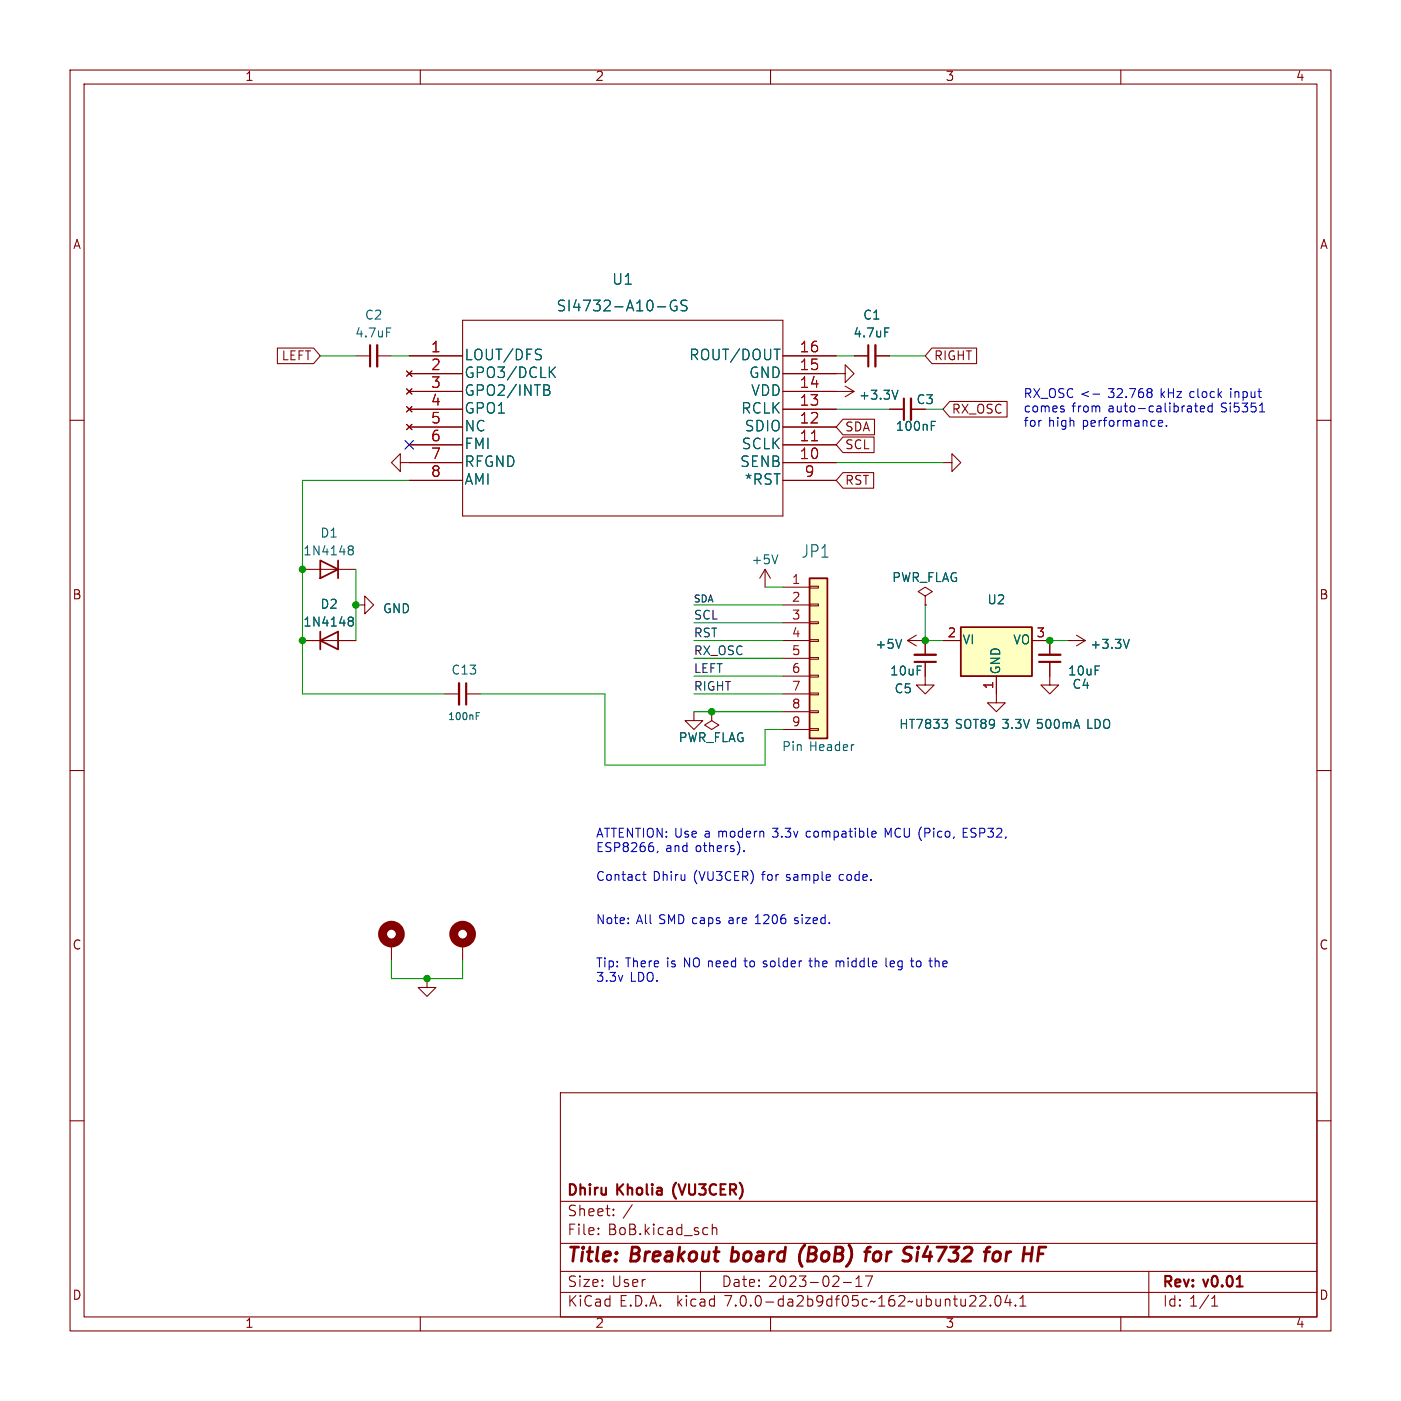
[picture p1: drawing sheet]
<svg xmlns="http://www.w3.org/2000/svg" width="200mm" height="200mm" viewBox="0 0 200 200" stroke-linecap="round" stroke-linejoin="round" font-family="sans-serif">
<g fill="none" stroke="#840000" stroke-width=".15">
<path d="M10 10h180v180h-180zM12 12h176v176h-176zM60 10v2M110 10v2M160 10v2M10 60h2M39.6 49.7h5.2l.9 1.1-.9 1.1h-5.2zM50.8 50.8h2M53.8 50.8h2.1M58 53l.8 .7M58 55.5l.8 .8M58 58l.8 .8"/>
<path d="M58.4 58.4h7.6M58.4 55.9h7.6M58.4 50.8h7.6M58.4 53.3h7.6M58.8 53l-.8 .7M58.8 55.5l-.8 .8M58.8 58l-.8 .8M66 45.7h45.8v28h-45.8zM111.8 53.3h8.8v-1.2l1.3 1.2-1.3 1.3v-1.3M111.8 58.4h7.6M111.8 55.9h10.1M111.8 50.8h7.6"/>
<path d="M120.3 59.8h4.5v2.3h-4.5l-.9-1.1zM120.6 55.1l1.3 .8M121.9 55.9l-1.3 .7M121.9 50.8h2.1M125 50.8h2M127 58.4h2M130 58.4h2.1M133 49.7h6.4v2.2h-6.4l-.9-1.1zM135.6 57.3h8.2v2.2h-8.2l-1-1.1zM188 60h2M57.1 66v-1.2l-1.2 1.2 1.2 1.3v-1.3h8.9M58 60.6l.8 .7"/>
<path d="M58.4 63.5h7.6M58.4 61h7.6M58.4 68.6h7.6M58.8 60.6l-.8 .7M111.8 66h7.6M111.8 63.5h7.6M111.8 61h7.6M111.8 68.6h7.6M120.3 62.4h4.5v2.2h-4.5l-.9-1.1zM120.3 67.5h4.4v2.2h-4.4l-.9-1.1zM134.6 66h1.3v-1.2l1.3 1.2-1.3 1.3v-1.3M43.2 91.4h7.6"/>
<path d="M43.2 81.3h7.6M50.8 86.4h1.3v-1.3l1.2 1.3-1.2 1.2v-1.2M63.5 99.1h2M66.5 99.1h2.1M109.2 81.3l-.7 1.2M109.2 81.3v2.5M109.2 81.3l.8 1.2M111.8 91.4h3.8M111.8 83.8h3.8M111.8 86.4h3.8M111.8 88.9h3.8M111.8 94h3.8"/>
<path d="M111.8 96.5h3.8M111.8 99.1h3.8M115.6 98.9h1.2v.3h-1.2zM115.6 96.4h1.2v.2h-1.2zM115.6 93.9h1.2v.2h-1.2zM115.6 91.3h1.2v.3h-1.2zM115.6 88.8h1.2v.2h-1.2zM115.6 86.2h1.2v.3h-1.2zM115.6 83.7h1.2v.2h-1.2zM129.5 91.4h2.6v2.1M129.5 91.4l1.3 .8M130.8 90.7l-1.3 .7"/>
<path d="M132.1 85.1l1-.6-1-.7-1 .7 1 .6v1.3M132.1 86.4h.1M132.1 94.5v3.3h1.2l-1.2 1.3-1.3-1.3h1.3M134.6 91.4h2.6M142.2 96.5v3.8h1.3l-1.3 1.3-1.2-1.3h1.2M147.3 91.4h2.6v2.1M149.9 94.5v3.3h1.2l-1.2 1.3-1.3-1.3h1.3M152.4 91.4h2.5M153.7 90.7l1.2 .7M154.9 91.4l-1.2 .8M10 110h2M99.1 101.6v1.3h1.2l-1.2 1.2-1.3-1.2h1.3"/>
<path d="M101.6 101.6v1.3l1 .6-1 .6-1-.6 1-.6M101.6 101.6h.1M111.8 101.6h3.8M111.8 104.1h3.8M115.6 104h1.2v.3h-1.2zM115.6 101.5h1.2v.2h-1.2zM188 110h2M55.9 134.6v2.6M61 139.7v1.3h1.2l-1.2 1.2-1.3-1.2h1.3M66 134.6v2.6M10 160h2M80 156h108v32h-108z"/>
<path d="M188 160h2M80 177.5h108M80 171.5h108M85.4 176.1v.2M85.4 175.3v.2M87.6 173.4v.1v.1M87.6 172.6v.1v.1M101.7 174.8v1.5M101.7 175.4a.37 .37 0 0 1 .6 .1v.8M60 188v2M80 184.5h108M80 181.5h108"/>
<path d="M100 181.5v3M110 188v2M120.4 183.1h1.1M122.2 183.7h.8M122.2 182.6l.4-.4v1.5M123.5 182.2h1l-.6 1.5M139.9 185.1l.2-.1h.5a.41 .41 0 0 1 .1 .6l-.9 .9h.9M141.4 186.3l.1 .1-.1 .1M141.4 186.3l-.1 .1 .1 .1M141.4 186.3v.2M142.2 185a.36 .36 0 0 1 .6 .2 .77 .77 0 0 1-.4 1.3 1 1 0 0 1-.2-1.5zM143.8 184.9l-.3 1.1h.9"/>
<path d="M144.2 185.5v1M145 186.3v.1v.1M145 186.3v.2M145.6 186.5h.9M145.6 185.4l.4-.4v1.5M160 188v2M164 181.5v6.5M173 186.5h.8M173 185.4l.4-.4v1.5"/>
</g>
<path d="M114.9 177.7a2.35 2.35 0 0 0-.4 3.1M121.2 177.7l.1 .1M123.4 178.7h.8M124.3 178l-.4 .1M124.8 178.9l-.2 .8 .2 .2M141.9 178.9a.52 .52 0 0 1 .5-.2 .52 .52 0 0 1 .4 .4v.6a.55 .55 0 0 1-.6 .3 .55 .55 0 0 1-.5-.3zM148.2 179h.7M148.4 178h.9" fill="none" stroke="#840000" stroke-width=".4"/>
<path d="M52.8 49.3v3M124 49.3v3M129 56.9v3M66.5 97.5v3.1M130.6 94.5h3M148.3 94.5h3.1M96.5 168.8l-.1 .1M105.6 168.8l.1 .1" fill="none" stroke="#840000" stroke-width=".3"/>
<path d="M53.8 49.3v3M125 49.3v3M130 56.9v3M65.5 97.5v3.1M130.6 93.5h3M148.3 93.5h3.1" fill="none" stroke="#840000" stroke-width=".33"/>
<g fill="none" stroke="#006464" stroke-width=".15">
<path d="M55.2 46.8h.6M77.1 49.9h.2M77.2 50.8v.4M77.6 55.6h.5M78.1 55.6a.4 .4 0 0 1 .4 .4 .4 .4 0 0 1-.3 .4h-.6M78.3 55a.36 .36 0 0 1 .1 .4 .36 .36 0 0 1-.3 .2M78.6 53l.7 .9M79.3 52.4l-.9 .8M93.9 43.8h1.1M96.6 42.9a.63 .63 0 0 0-.8 .1 .63 .63 0 0 0-.1 .7 .57 .57 0 0 0 .3 .6 .57 .57 0 0 0 .6-.1v-.5h-.3M98.1 42.9h-.2h-.5a.36 .36 0 0 0-.2 .4 .36 .36 0 0 0 .3 .3 .56 .56 0 0 1 .6 .3l-.1 .3-.2 .2-.6-.1M126.3 46.8h.6"/>
<path d="M128.2 55.7l-.4 1.3M50 77.9h.2l.2 .3-.2 .3M50 78.5h.2M50.2 78.5l.2 .2v.3l-.2 .2h-.2M111 79.2l-.4 1.3M133 60.2h.6M50 88.1h.2l.2 .2-.2 .3M50 88.6h.2M50.2 88.6l.2 .3v.2l-.2 .3h-.2M128.7 91.3l-.4 1.2M161.2 91.3l-.4 1.2M68 102.2h.3"/>
<path d="M68 101.7h.5M134.5 102.7h.8l-.5 .5M135.2 103.2l.1 .2v.3l-.1 .2"/>
</g>
<g fill="#ffffc2" stroke="#ffffc2" stroke-width=".14">
<path d="M137.2 89.5h10.1v7h-10.1z"/>
<path d="M115.6 82.5h2.5v22.9h-2.5z"/>
</g>
<path d="M45.7 80l2.6 1.3-2.6 1.2zM45.7 91.4l2.6-1.2v2.5zM45.7 90.2v2.5M48.3 80v2.5M115.6 82.5h2.5v22.9h-2.5zM137.2 89.5h10.1v7h-10.1z" fill="none" stroke="#840000" stroke-width=".25"/>
<g fill="none" stroke="#840000" stroke-width="1.3">
<circle cx="55.9" cy="133.3" r="1.27"/>
<circle cx="66" cy="133.3" r="1.27"/>
</g>
<g fill="none" stroke="#0000c2" stroke-width=".15">
<path d="M151.9 58.4v.3M156 56.3h1M164.2 55.5l.3 .2-.3 .3 .3 .3v.2l-.3 .2M170.5 58h.5M170.7 57.5v1.1l.1 .1 .2 .1M171.4 58.4l.6-.1-.1-.3h-.4l-.1 .1v.6h.5M173 58h-.3l-.3 .2v.4l.2 .1h.4M173 57.5v1.3M179.8 58.8h.7M165.4 60.8h.5M165.4 60.1l.4-.1 .1 .1 .1 .2-.6 .1M166.5 60.7v.2"/>
<path d="M124.5 119.4h.5M124.5 118.7h.4h.1l.1 .3-.6 .1M137.5 118.8h.4M138.1 118.2h-.6v1.3h.6M91.7 124.8h.5M91.9 124.4v1.1l.1 .1 .2 .1M93.9 121.5l-.1 .2M106.2 121.4v.2M115.5 137.2h.4M119.4 137.2v.8M119.7 137.2l-.3 .1M126.5 136.8v1l.2 .2"/>
<path d="M130 137.2h.4M130.1 137.8l.1 .2h.2"/>
</g>
<g fill="none" stroke="#009600" stroke-width=".15">
<path d="M45.7 50.8h5.1M55.9 50.8h2.5M119.4 50.8h2.5M119.4 58.4h7.6M127 50.8h5.1M132.1 58.4h2.5M58.4 68.6h-15.2v30.5h20.3M119.4 66h15.2M50.8 81.3v10.1M68.6 99.1h17.8v10.1h22.8v-5.1h2.6M99.1 91.4h12.7M99.1 88.9h12.7"/>
<path d="M99.1 86.4h12.7M99.1 94h12.7M99.1 99.1h12.7M99.1 96.5h12.7M109.2 83.8h2.6M132.1 86.4v5h2.5M149.9 91.4h2.5M99.1 101.6h12.7M55.9 137.2v2.5h10.1v-2.5"/>
</g>
<path d="M57.8 62.9l1.2 1.2M59 62.9l-1.2 1.2" fill="none" stroke="#000084" stroke-width=".15"/>
<g fill="#009600" stroke="#009600" stroke-width=".15">
<circle cx="43.2" cy="91.4" r=".46"/>
<circle cx="43.2" cy="81.3" r=".46"/>
<circle cx="50.8" cy="86.4" r=".46"/>
<circle cx="132.1" cy="91.4" r=".46"/>
<circle cx="149.9" cy="91.4" r=".46"/>
<circle cx="61" cy="139.7" r=".46"/>
<circle cx="101.6" cy="101.6" r=".46"/>
</g>
<g font-size="2.8" fill="#840000">
<text x="81" y="180.8">Title:</text>
<text x="90.1" y="180.8">Breakout</text>
<text x="105.1" y="180.8">board</text>
<text x="115.4" y="180.8">(BoB)</text>
<text x="125.5" y="180.8">for</text>
<text x="131.5" y="180.8">Si4732</text>
<text x="143.7" y="180.8">for</text>
</g>
<text font-size="2.5" fill="#006464" x="114.3" y="80">JP1</text>
<g font-size="2.1" fill="#006464">
<text x="87.3" y="41">U1</text>
<text x="79.4" y="44.8">SI4732-A10-GS</text>
<text x="66.3" y="51.7">LOUT/DFS</text>
<text x="98.3" y="51.7">ROUT/DOUT</text>
<text x="66.3" y="54.3">GPO3/DCLK</text>
<text x="66.3" y="56.8">GPO2/INTB</text>
<text x="66.3" y="59.4">GPO1</text>
<text x="105.7" y="59.4">RCLK</text>
<text x="106.9" y="54.3">GND</text>
<text x="107.1" y="56.8">VDD</text>
<text x="66.3" y="61.9">NC</text>
<text x="66.3" y="64.4">FMI</text>
<text x="105.8" y="64.4">SCLK</text>
<text x="106.2" y="61.9">SDIO</text>
<text x="66.3" y="67">RFGND</text>
<text x="66.3" y="69.5">AMI</text>
<text x="105.6" y="67">SENB</text>
<text x="106.2" y="69.5">*RST</text>
</g>
<g font-size="2.1" fill="#a90000">
<text x="61.5" y="50.5">1</text>
<text x="61.5" y="53.1">2</text>
<text x="114.1" y="53.1">15</text>
<text x="114.1" y="50.5">16</text>
<text x="61.5" y="55.6">3</text>
<text x="61.5" y="58.2">4</text>
<text x="114.1" y="58.2">13</text>
<text x="114.1" y="55.6">14</text>
<text x="61.5" y="60.7">5</text>
<text x="61.5" y="63.2">6</text>
<text x="61.5" y="65.8">7</text>
<text x="114.1" y="65.8">10</text>
<text x="114.1" y="63.2">11</text>
<text x="114.1" y="60.7">12</text>
<text x="61.5" y="68.3">8</text>
<text x="114.8" y="68.3">9</text>
</g>
<g font-size="2.1" fill="#840000">
<text x="81" y="173.9">Sheet:</text>
<text x="81" y="171.1">Dhiru</text>
<text x="88.2" y="171.1">Kholia</text>
<text x="88.9" y="173.9">/</text>
<text x="96.6" y="171.1">(VU3CER)</text>
<text x="81" y="176.6">File:</text>
<text x="86.8" y="176.6">BoB.kicad_sch</text>
<text x="81" y="184">Size:</text>
<text x="87.3" y="184">User</text>
<text x="103" y="184">Date:</text>
<text x="109.7" y="184">2023-02-17</text>
<text x="166" y="184.2">Rev:</text>
<text x="172" y="184.2">v0.01</text>
<text x="81" y="186.8">KiCad</text>
<text x="88.4" y="186.8">E.D.A.</text>
<text x="96.7" y="186.8">kicad</text>
<text x="103.6" y="186.8">7.0.0-da2b9df05c~162~ubuntu22.04.1</text>
<text x="166" y="186.8">Id: 1/1</text>
</g>
<g font-size="1.8" fill="#840000">
<text x="35" y="11.8">1</text>
<text x="85" y="11.8">2</text>
<text x="135" y="11.8">3</text>
<text x="185" y="11.8">4</text>
<text x="10.4" y="35.8">A</text>
<text x="188.4" y="35.8">A</text>
<text x="40.1" y="51.7">LEFT</text>
<text x="133.3" y="51.7">RIGHT</text>
<text x="135.9" y="59.3">RX_OSC</text>
<text x="120.6" y="64.4">SCL</text>
<text x="120.6" y="61.9">SDA</text>
<text x="120.6" y="69.5">RST</text>
<text x="10.3" y="85.8">B</text>
<text x="188.3" y="85.8">B</text>
<text x="10.3" y="135.8">C</text>
<text x="188.3" y="135.8">C</text>
<text x="10.3" y="185.8">D</text>
<text x="188.3" y="185.8">D</text>
<text x="35" y="189.8">1</text>
<text x="85" y="189.8">2</text>
<text x="135" y="189.8">3</text>
<text x="185" y="189.8">4</text>
</g>
<g font-size="1.8" fill="#006464">
<text x="52" y="45.9">C2</text>
<text x="123.2" y="45.9">C1</text>
<text x="50.7" y="48.5">4.7uF</text>
<text x="121.8" y="48.5">4.7uF</text>
<text x="122.6" y="57.3">+3.3V</text>
<text x="130.8" y="58">C3</text>
<text x="127.8" y="61.8">100nF</text>
<text x="45.7" y="77">D1</text>
<text x="43.2" y="79.6">1N4148</text>
<text x="107.2" y="80.8">+5V</text>
<text x="127.3" y="83.4">PWR_FLAG</text>
<text x="43.2" y="89.7">1N4148</text>
<text x="45.7" y="87.2">D2</text>
<text x="54.6" y="87.8">GND</text>
<text x="140.9" y="86.6">U2</text>
<text x="124.9" y="92.9">+5V</text>
<text x="137.4" y="92.3">VI</text>
<text x="144.5" y="92.3">VO</text>
<text x="155.6" y="92.9">+3.3V</text>
<text x="64.4" y="96.6">C13</text>
<text x="127" y="96.7">10uF</text>
<text x="127.6" y="99.3">C5</text>
<text x="143.1" y="96.3" transform="rotate(-90 143.1 96.3)">GND</text>
<text x="152.4" y="96.7">10uF</text>
<text x="153" y="98.6">C4</text>
<text x="96.8" y="106.2">PWR_FLAG</text>
<text x="111.6" y="107.5">Pin</text>
<text x="115.5" y="107.5">Header</text>
<text x="128.3" y="104.3">HT7833</text>
<text x="136.3" y="104.3">SOT89</text>
<text x="143.2" y="104.3">3.3V</text>
<text x="148.2" y="104.3">500mA</text>
<text x="155.5" y="104.3">LDO</text>
</g>
<g font-size="1.8" fill="#0000c2">
<text x="146.1" y="57">RX_OSC &lt;-</text>
<text x="146.1" y="59.1">comes</text>
<text x="153.1" y="59.1">from</text>
<text x="158.3" y="57">32.768</text>
<text x="158.3" y="59.1">auto-calibrated</text>
<text x="165.8" y="57">kHz clock</text>
<text x="174.5" y="59.1">Si5351</text>
<text x="176" y="57">input</text>
<text x="146.1" y="61.1">for</text>
<text x="149.7" y="61.1">high</text>
<text x="154.6" y="61.1">performance.</text>
<text x="85.1" y="119.8">ATTENTION: Use a modern</text>
<text x="110.6" y="119.8">3.3v</text>
<text x="115.5" y="119.8">compatible</text>
<text x="126.8" y="119.8">MCU (Pico,</text>
<text x="138.2" y="119.8">ESP32,</text>
<text x="85.1" y="121.8">ESP8266,</text>
<text x="85.1" y="126">Contact</text>
<text x="93.2" y="126">Dhiru</text>
<text x="95.1" y="121.8">and</text>
<text x="99.1" y="126">(VU3CER)</text>
<text x="99.4" y="121.8">others).</text>
<text x="109" y="126">for</text>
<text x="112.5" y="126">sample</text>
<text x="120.2" y="126">code.</text>
<text x="85.1" y="132.1">Note:</text>
<text x="90.9" y="132.1">All</text>
<text x="94.2" y="132.1">SMD caps</text>
<text x="104.3" y="132.1">are</text>
<text x="108.2" y="132.1">1206</text>
<text x="113.9" y="132.1">sized.</text>
<text x="85.1" y="138.3">Tip:</text>
<text x="85.1" y="140.4">3.3v</text>
<text x="89.3" y="138.3">There</text>
<text x="90" y="140.4">LDO.</text>
<text x="95.3" y="138.3">is</text>
<text x="97.8" y="138.3">NO need</text>
<text x="106.7" y="138.3">to</text>
<text x="109.5" y="138.3">solder</text>
<text x="116.2" y="138.3">the</text>
<text x="120.1" y="138.3">middle</text>
<text x="127.3" y="138.3">leg</text>
<text x="131.1" y="138.3">to</text>
<text x="133.9" y="138.3">the</text>
</g>
<g font-size="1.8" fill="#a90000">
<text x="113" y="83.6">1</text>
<text x="113" y="86.1">2</text>
<text x="113" y="88.6">3</text>
<text x="113" y="91.2">4</text>
<text x="113" y="93.7">5</text>
<text x="135.2" y="91.2">2</text>
<text x="147.9" y="91.2">3</text>
<text x="113" y="96.3">6</text>
<text x="113" y="98.8">7</text>
<text x="113" y="101.3">8</text>
<text x="142" y="98.5" transform="rotate(-90 142 98.5)">1</text>
<text x="113" y="103.9">9</text>
</g>
<g font-size="1.7" fill="#0f0f0f">
<text x="99.1" y="88.6">SCL</text>
<text x="99.1" y="91.2">RST</text>
<text x="99.1" y="93.7">RX_OSC</text>
<text x="99.1" y="98.8">RIGHT</text>
<text x="99.1" y="96.3">LEFT</text>
</g>
<text font-size="1.4" fill="#0f0f0f" x="99.1" y="86.2">SDA</text>
<text font-size="1.4" fill="#006464" x="63.9" y="103.1">100nF</text>
</svg>
